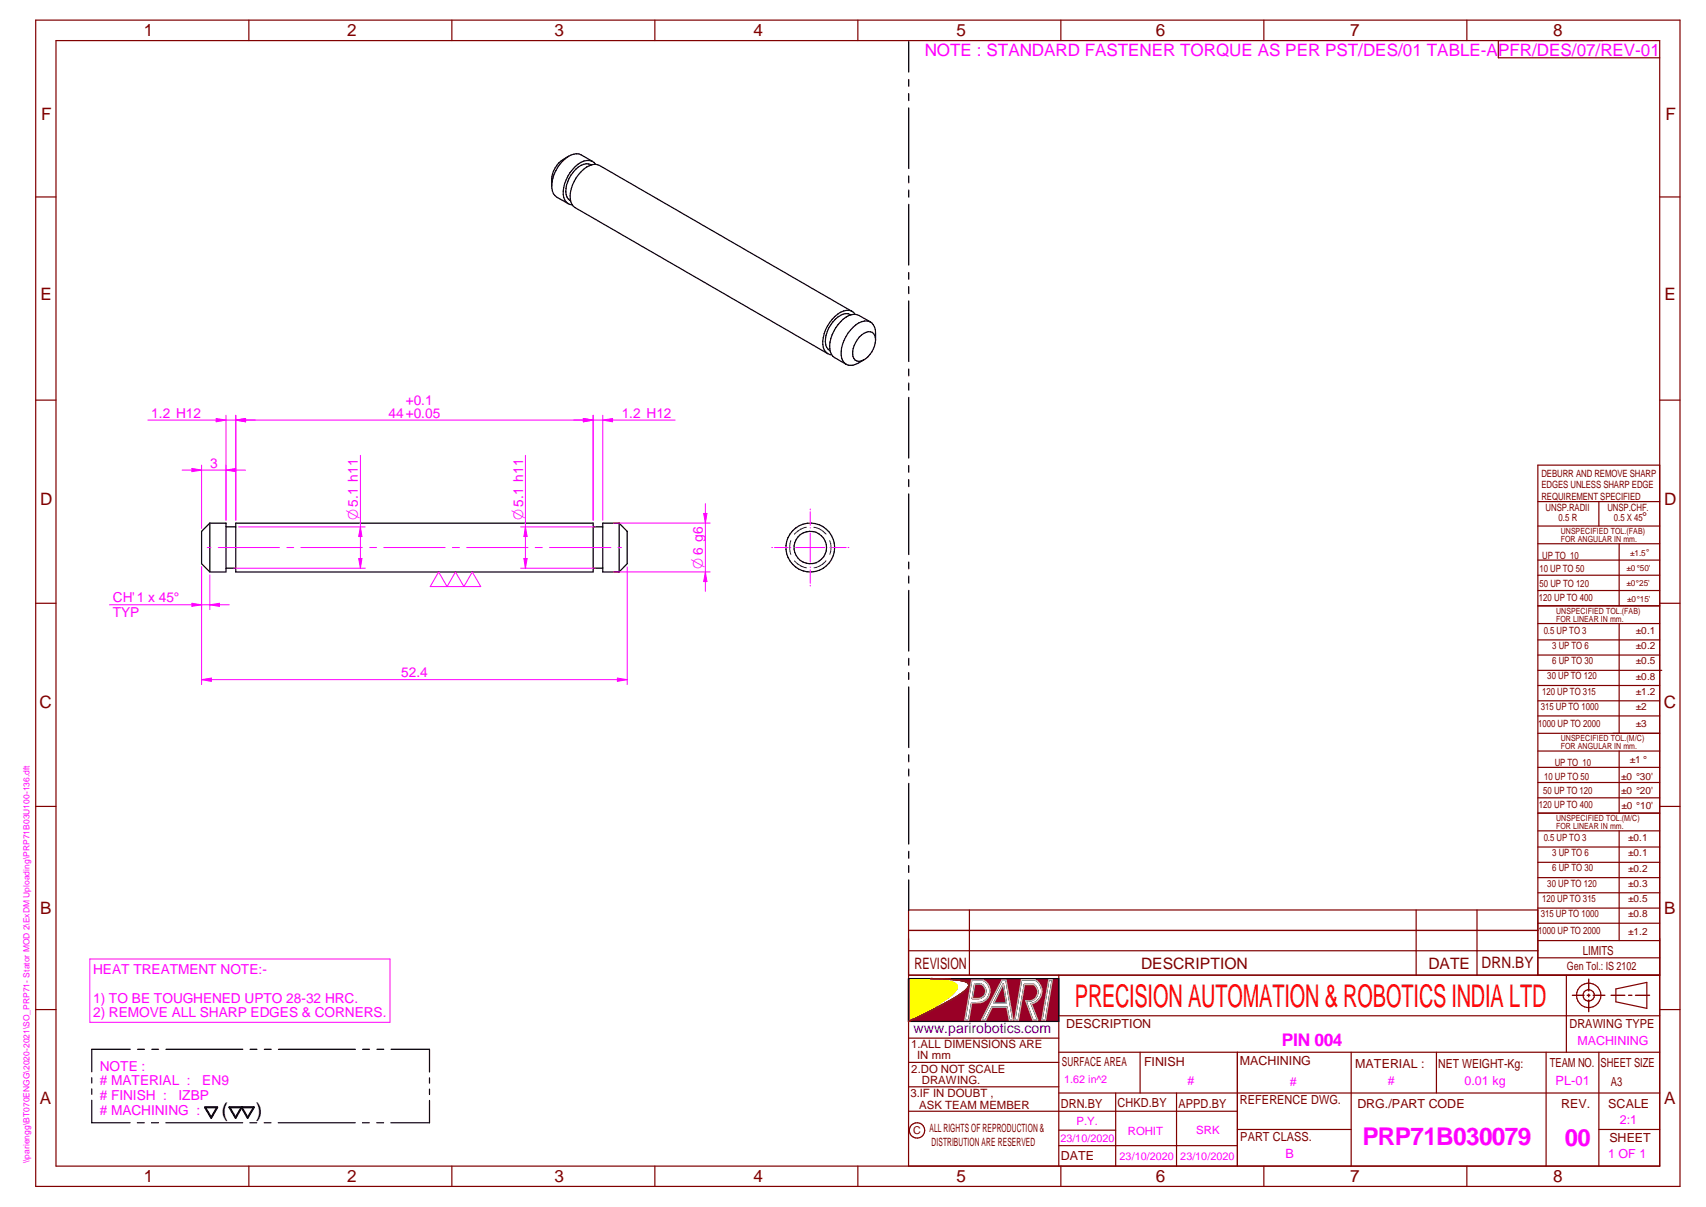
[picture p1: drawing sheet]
<svg xmlns="http://www.w3.org/2000/svg" width="420mm" height="297mm" viewBox="0 0 420 297" stroke-linecap="round" stroke-linejoin="round" font-family="sans-serif">
<g fill="none" stroke="#800000" stroke-width=".3">
<path d="M8.8 5h405v287h-405zM13.8 10h395v277h-395zM61.3 5v5M111.3 5v5M161.3 5v5M211.3 5v5M261.3 5v5M311.3 5v5M361.3 5v5M8.8 48.5h5M408.8 48.5h5M8.8 98.5h5"/>
<path d="M408.8 98.5h5M8.8 148.5h5M408.8 148.5h5M8.8 198.5h5M408.8 198.5h5M223.8 240h185M223.8 231v56M260.8 240v47M385.8 240v19M8.8 248.5h5M223.8 255.5h37M260.8 250h148"/>
<path d="M260.8 259h148M280.8 259v10M304.7 259v28M332.8 259v28M353.8 259v10M380.8 259v28M393.8 259v28M398 243.4l7.6-1.6v6.4l-7.6-1.7zM408.8 248.5h5M223.8 261.5h37M223.8 267.5h37M223.8 273.5h80.9"/>
<path d="M260.8 269h148M260.8 278.1h14M274.8 269v18M289.8 269v18M304.7 278h28.1M393.8 278h15M61.3 287v5M111.3 287v5M161.3 287v5M211.3 287v5M260.8 281.9h43.9M261.3 287v5"/>
<path d="M311.3 287v5M361.3 287v5"/>
<circle cx="391.3" cy="244.9" r="1.41"/>
<circle cx="391.3" cy="245" r="3"/>
<circle cx="225.9" cy="278.2" r="1.89"/>
</g>
<path d="M387.3 244.9h2.8M390.9 244.9h.7M391.3 241v2.9M391.3 244.6v.7M391.3 246.1v2.9M392.4 244.9h2.9M396.8 244.9h3.4M401.1 244.9h.8M402.8 244.9h3.5" fill="none" stroke="#800000" stroke-width=".34"/>
<path d="M239.3 241.2h2.8a2.94 2.94 0 0 1 1.7 3 2.94 2.94 0 0 1-2.2 2.5l-2.3 .1-.7 4.2h-1zM246.7 241.2h1.1l1.7 9.8h-.9l-.6-3.1h-3.7l-1.5 3.1h-1zM251.6 241.1h3.2a3.2 3.2 0 0 1 1.7 3.3 3.2 3.2 0 0 1-2.5 2.6l1.6 4h-1.2l-1.8-4.7a2.25 2.25 0 0 0 2.8-1.2 2.25 2.25 0 0 0-.8-2.8h-2.3l-1.5 8.7h-.9zM258.3 241.1h.9l-1.7 9.9h-.9z" fill="none" stroke="#991b1e" stroke-width=".34"/>
<path d="M240.1 242.1h1.4a1.85 1.85 0 0 1 1.2 2.1 1.85 1.85 0 0 1-1.7 1.5h-1.5z" fill-rule="evenodd" fill="#990026"/>
<path d="M240.1 242.1h1.4a1.85 1.85 0 0 1 1.2 2.1 1.85 1.85 0 0 1-1.7 1.5h-1.5z" fill="none" stroke="#991b1e" stroke-width=".34"/>
<path d="M247.1 242.2l.8 4.7h-3.2z" fill="#990026"/>
<path d="M247.1 242.2l.8 4.7h-3.2z" fill="none" stroke="#991b1e" stroke-width=".34"/>
<path d="M238.4 241.9l-.2-.1a28.1 28.1 0 0 0-8.9-1l5 .8a1.37 1.37 0 0 1 1.3 1.8l-1.3 1.5-1.8 1.4-8.7 5.1 10.6-5.4a11.3 11.3 0 0 0 4.1-3.1l.1-.6-.2-.4M239.3 241.2h2.8a2.94 2.94 0 0 1 1.7 3 2.94 2.94 0 0 1-2.2 2.5l-2.3 .1-.7 4.2h-1zM240.1 242.1h1.4a1.85 1.85 0 0 1 1.2 2.1 1.85 1.85 0 0 1-1.7 1.5h-1.5zM246.7 241.2h1.1l1.7 9.8h-.9l-.6-3.1h-3.7l-1.5 3.1h-1zM247.1 242.2l.8 4.7h-3.2zM251.6 241.1h3.2a3.2 3.2 0 0 1 1.7 3.3 3.2 3.2 0 0 1-2.5 2.6l1.6 4h-1.2l-1.8-4.7a2.25 2.25 0 0 0 2.8-1.2 2.25 2.25 0 0 0-.8-2.8h-2.3l-1.5 8.7h-.9zM258.3 241.1h.9l-1.7 9.9h-.9z" fill="none" stroke="#000" stroke-width=".34"/>
<g fill="#000">
<circle cx="235.4" cy="242.2" r=".17"/>
<circle cx="238.4" cy="241.9" r=".17"/>
</g>
<path d="M240.1 242.1h1.4a1.85 1.85 0 0 1 1.2 2.1 1.85 1.85 0 0 1-1.7 1.5h-1.5zM247.1 242.2l.8 4.7h-3.2z" fill="none" stroke="#c0c0c0" stroke-width=".34"/>
<path d="M223.8 240.8h5.5l4.1 .6a2.33 2.33 0 0 1 2.3 1.5l-.6 1.2-2.2 1.9-3.2 2-5.9 3.4z" fill-rule="evenodd" fill="#ff0"/>
<path d="M235.5 242.3l.2 .3v.6l-1.4 1.7-3.8 2.7-6.7 3.8" fill="none" stroke="#f1eb1f" stroke-width=".34"/>
<circle cx="235.5" cy="242.3" r=".17" fill="#f1eb1f"/>
<path d="M235.4 242.2l-1.1-.6-3.5-.6-1.5-.2h-5.5v10.6" fill="none" stroke="#f1eb1f" stroke-width=".34"/>
<path d="M229.3 240.8l4.3 .7 1.3 .4a1.06 1.06 0 0 1 .8 .7 1.06 1.06 0 0 1-.3 1.1l-1.6 1.6-2.8 1.9-7.2 4.2" fill="none" stroke="#ff0" stroke-width=".34"/>
<path d="M223.8 240.8v10.6" fill="none" stroke="#000" stroke-width=".34"/>
<path d="M223.8 240.8v10.6" fill="none" stroke="#000" stroke-width=".3"/>
<path d="M229.3 240.8l7.2 .5 1.8 .5 .3 .3v.5l-.4 .7-.8 .7-2.4 1.7-5.3 2.8-5.9 2.9h37v-10.6zM246.7 241.2h1.1l1.7 9.8h-.9l-.6-3.1h-3.7l-1.5 3.1h-1zM239.3 241.2h2.8a2.94 2.94 0 0 1 1.7 3 2.94 2.94 0 0 1-2.2 2.5l-2.3 .1-.7 4.2h-1zM251.6 241.1h3.2a3.2 3.2 0 0 1 1.7 3.3 3.2 3.2 0 0 1-2.5 2.6l1.6 4h-1.2l-1.8-4.7a2.25 2.25 0 0 0 2.8-1.2 2.25 2.25 0 0 0-.8-2.8h-2.3l-1.5 8.7h-.9zM258.3 241.1h.9l-1.7 9.9h-.9z" fill-rule="evenodd" fill="#990026"/>
<g fill="none" stroke="#000" stroke-width=".3">
<path d="M223.8 10.2v7.5M223.8 19.6v1.7M140.1 38.4a6.8 6.8 0 0 0-4.2 7.4M146 39.8l-2.9-1.7a3.6 3.6 0 0 0-3.8 .9 8.6 8.6 0 0 0-3.3 8l.3 .7 .8 .8 2.8 1.6M223.8 23v1.8M223.8 26.5v15M139.9 50.1l1 .3M145.6 40.6a3.6 3.6 0 0 0-4.4 1.7 6.4 6.4 0 0 0-1.6 6.2l.9 .9M146.7 40.4a2.8 2.8 0 0 0-4.3 0 9.1 9.1 0 0 0-3.6 8.2l.3 .6 .8 .9M223.8 43.3v1.7M223.8 46.8v1.7M223.8 50.3v14.9"/>
<path d="M209.5 77.5a2.56 2.56 0 0 0-3.1 .5 7.2 7.2 0 0 0-2.8 7.4l.8 .9M209.9 76.7l-62.3-36a3.8 3.8 0 0 0-4.5 1.5 7.8 7.8 0 0 0-2.3 8l.8 .9 62.3 35.9M210.6 77.3a2.5 2.5 0 0 0-3.6-.5 9 9 0 0 0-4.2 8.7l.2 .6 .9 .9M214.4 79.2l-2.8-1.6a3.8 3.8 0 0 0-4.6 1.6 7.8 7.8 0 0 0-2.2 8l.8 .8 2.8 1.7M223.8 67.1v1.6M223.8 70.5v1.8M223.8 74v15M203.9 87l.9 .3M211.6 83a2.99 2.99 0 0 1 3.2-1.2 2.88 2.88 0 0 1 .6 3.3 5.1 5.1 0 0 1-3.9 3.8 1.9 1.9 0 0 1-1.5-2.4 6.7 6.7 0 0 1 1.6-3.5zM212.8 88.5a5.5 5.5 0 0 1-3.9 1.4l-.5-.2M215.6 83.7a4.9 4.9 0 0 0-.9-4.2 3.2 3.2 0 0 0-3.9 .4 8.9 8.9 0 0 0-3.5 8.2l.2 .7 .9 .9M223.8 90.8v1.7"/>
<path d="M223.8 94.3v1.7M223.8 97.8v14.9M223.8 114.6v1.6M223.8 118v1.8M51.7 128.7h4v12.1h-4M51.7 128.7l-2.1 2.1v7.9l2.1 2.1M51.7 128.7v12.1M55.7 139.8h2.4M55.7 129.7h2.4M58.1 128.7h88v12.1h-88zM146.1 139.8h2.4M146.1 129.7h2.4"/>
<path d="M152.5 128.7h-4v12.1h4M152.5 128.7v12.1M152.5 128.7l2 2.1v7.9l-2 2.1M223.8 121.5v15M223.8 138.3v1.7M223.8 141.8v1.7M223.8 145.3v14.9M223.8 162v1.7M223.8 165.5v1.7M223.8 169v15M223.8 185.8v1.7M223.8 189.3v1.7"/>
<path d="M223.8 192.8v14.9M223.8 209.5v1.7M223.8 213v1.7M223.8 216.5v7.5M32.1 258.2h-9.5v5.6M33.9 258.2h1.7M37.4 258.2h1.7M40.9 258.2h18.9M61.6 258.2h1.7M65.1 258.2h1.7M68.6 258.2h18.9M89.3 258.2h1.7"/>
<path d="M92.8 258.2h1.7M96.3 258.2h9.5v5.6M223.8 240.8h37v10.6h-37M22.6 270.8v5.5h9.4M22.6 265.2v1.3M22.6 268v1.3M33.8 276.3h1.7M37.3 276.3h1.7M40.8 276.3h19M61.5 276.3h1.7M65.1 276.3h1.6M68.5 276.3h19"/>
<path d="M89.3 276.3h1.7M92.8 276.3h1.7M105.8 270.8v5.5h-9.5M105.8 265.3v1.3M105.8 268v1.4"/>
</g>
<g fill="none" stroke="#991b1e" stroke-width=".34">
<path d="M223.8 251.4l5.9-2.9 5.3-2.8-5.1 2.7zM229.3 240.8l5.6 .3zM234.8 241.1l2.9 .5M234.9 241.1l2.8 .5M236 245l-1 .7M236 245l-1.1 .7M237.5 243.9l-1.5 1.1M237.7 241.6h.2a.9 .9 0 0 1 .7 1M237.7 241.6l.8 .4 .1 .3M238.3 243.2l-.8 .7M238.4 243l-.1 .1M238.5 242.7l-.9 1.1"/>
<path d="M238.5 242.7v.2M238.6 242.5l-.1 .2"/>
</g>
<path d="M239.3 241.2h2.8a2.94 2.94 0 0 1 1.7 3 2.94 2.94 0 0 1-2.2 2.5l-2.3 .1-.7 4.2h-1zM246.7 241.2h1.1l1.7 9.8h-.9l-.6-3.1h-3.7l-1.5 3.1h-1zM251.6 241.1h3.2a3.2 3.2 0 0 1 1.7 3.3 3.2 3.2 0 0 1-2.5 2.6l1.6 4h-1.2l-1.8-4.7a2.25 2.25 0 0 0 2.8-1.2 2.25 2.25 0 0 0-.8-2.8h-2.3l-1.5 8.7h-.9zM258.3 241.1h.9l-1.7 9.9h-.9z" fill="none" stroke="#c0c0c0" stroke-width=".34"/>
<g fill="none" stroke="#800000" stroke-width=".3">
<path d="M394.7 10h-25.7v4.2h39.8M378.7 114.5h30.1v125.5h-30.1zM378.7 123.4h30.1M378.7 133.8h30.1M378.7 137.8h30.1M378.7 129.5h30.1M393.8 123.4v6.1M398.8 133.8v15.3M378.7 141.6h30.1M378.7 145.3h30.1M378.7 149.1h30.1M378.7 153.5h30.1"/>
<path d="M378.7 157.5h30.1M398.8 153.5v27M378.7 161.2h30.1M378.7 165h30.6M378.7 168.7h30.1M378.7 172.5h30.1M378.7 176.2h30.1M378.7 184.8h30.1M378.7 188.8h30.1M378.7 192.6h30.1M378.7 196.3h30.1M378.7 180.5h30.1"/>
<path d="M398.8 184.8v15.3M378.7 200.1h30.1M378.7 204.5h30.1M378.7 208.4h30.1M378.7 212.2h30.1M378.7 216h30.1M378.7 219.7h30.1M398.8 204.5v27M223.8 229h154.9M223.8 234h154.9M238.7 223.9v16M348.8 223.9v16"/>
<path d="M363.8 223.9v16M378.7 223.9h-154.9v16M378.7 223.5h30.1M378.7 227.2h30.1M378.7 231.5h30.1M378.7 235.7h30.1"/>
</g>
<g fill="none" stroke="#f0f" stroke-width=".25">
<path d="M47.3 115.3l2.3 .4-2.3 .4zM49.6 114.5v15.5M55.7 114.5v13.5M51 134.7h.9M53.8 134.7h15M70.6 134.7h1.7M74.1 134.7h15.1M91 134.7h1.7M94.5 134.7h15.1M111.4 134.7h1.7M114.9 134.7h15.1M131.8 134.7h1.8"/>
<path d="M135.3 134.7h15.1M152.2 134.7h.9"/>
</g>
<path d="M47.3 115.3l2.3 .4-2.3 .4z" fill="#f0f"/>
<path d="M55.7 115.7l2.4-.4v.8z" fill="none" stroke="#f0f" stroke-width=".25"/>
<path d="M55.7 115.7l2.4-.4v.8z" fill="#f0f"/>
<path d="M44.9 115.7h15.6M55.7 102.2v25.8M58.1 102.2v25.8M58.1 103.4l2.4-.4v.8z" fill="none" stroke="#f0f" stroke-width=".25"/>
<path d="M58.1 103.4l2.4-.4v.8z" fill="#f0f"/>
<path d="M53.2 103l2.5 .4-2.5 .4z" fill="none" stroke="#f0f" stroke-width=".25"/>
<path d="M53.2 103l2.5 .4-2.5 .4z" fill="#f0f"/>
<path d="M36.4 103.4h26.5M143.7 103l2.4 .4-2.4 .4zM146.1 102.2v25.8M148.5 102.2v25.8" fill="none" stroke="#f0f" stroke-width=".25"/>
<path d="M143.7 103l2.4 .4-2.4 .4z" fill="#f0f"/>
<path d="M148.5 103.4l2.4-.4v.8z" fill="none" stroke="#f0f" stroke-width=".25"/>
<path d="M148.5 103.4l2.4-.4v.8z" fill="#f0f"/>
<path d="M141.3 103.4h25M49.6 139.5v29M154.5 139.5v29M49.6 167.3l2.5-.4v.8z" fill="none" stroke="#f0f" stroke-width=".25"/>
<path d="M49.6 167.3l2.5-.4v.8z" fill="#f0f"/>
<path d="M152.1 166.9l2.4 .4-2.4 .4z" fill="none" stroke="#f0f" stroke-width=".25"/>
<path d="M152.1 166.9l2.4 .4-2.4 .4z" fill="#f0f"/>
<path d="M151.2 128.7h23.7M173.3 126.4h.8l-.4 2.3zM151.2 140.8h23.7M49.6 167.3h104.9" fill="none" stroke="#f0f" stroke-width=".25"/>
<path d="M173.3 126.4h.8l-.4 2.3z" fill="#f0f"/>
<path d="M173.7 140.8l.4 2.3h-.8z" fill="none" stroke="#f0f" stroke-width=".25"/>
<path d="M173.7 140.8l.4 2.3h-.8z" fill="#f0f"/>
<path d="M57.6 139.8h32.3M58.8 129.7h31.1M88.3 137.5h.8l-.3 2.3zM173.7 124v21.5" fill="none" stroke="#f0f" stroke-width=".25"/>
<path d="M88.3 137.5h.8l-.3 2.3z" fill="#f0f"/>
<path d="M88.8 129.7l.3 2.3h-.8z" fill="none" stroke="#f0f" stroke-width=".25"/>
<path d="M88.8 129.7l.3 2.3h-.8z" fill="#f0f"/>
<path d="M88.8 112.1v27.7M128.2 139.8h18.3M128.2 129.7h18.3M129 137.5h.8l-.4 2.3z" fill="none" stroke="#f0f" stroke-width=".25"/>
<path d="M129 137.5h.8l-.4 2.3z" fill="#f0f"/>
<path d="M129.4 129.7l.4 2.3h-.8z" fill="none" stroke="#f0f" stroke-width=".25"/>
<path d="M129.4 129.7l.4 2.3h-.8z" fill="#f0f"/>
<path d="M129.4 112.1v27.7M49.6 139.5v10.5M47.3 148.5l2.3 .3-2.3 .4zM51.7 141.5v8.5" fill="none" stroke="#f0f" stroke-width=".25"/>
<path d="M47.3 148.5l2.3 .3-2.3 .4z" fill="#f0f"/>
<path d="M51.7 148.8l2.3-.3v.7z" fill="none" stroke="#f0f" stroke-width=".25"/>
<path d="M51.7 148.8l2.3-.3v.7z" fill="#f0f"/>
<g fill="none" stroke="#f0f" stroke-width=".25">
<path d="M58.1 102.2v25.8M58.1 103.4l2.4-.4v.8zM146.1 102.2v25.8M190.1 134.7h.2M190.7 134.7h3.4M194.6 134.7h.2M195.9 134.7h7.2M199.5 125.3v.2M199.5 125.9v3.4M199.5 129.8v.2M199.5 131.1v7.2M199.5 139.5v.2"/>
<path d="M204.4 134.7h.1M205 134.7h3.4M208.9 134.7h.2M27 148.8h29.5M199.5 140.2v3.4M199.5 144v.2"/>
</g>
<path d="M50.5 272.5h3l-1.5 2.6zM56.5 272.5h6l-1.5 2.6-1.5-2.6-1.5 2.6z" fill="none" stroke="#000" stroke-width=".51"/>
<path d="M194.8 133.1a5.1 5.1 0 0 0 0 3.4M195.7 138a5 5 0 0 0 3 1.7M198.6 129.8a4.9 4.9 0 0 0-2.9 1.7M200.4 129.8a4.7 4.7 0 0 1 3 1.6M203.4 138a4.7 4.7 0 0 1-2.9 1.7M204.3 133a4.8 4.8 0 0 1 .1 3.4" fill="none" stroke="#008000" stroke-width=".25"/>
<g fill="none" stroke="#000" stroke-width=".3">
<circle cx="199.6" cy="134.8" r="6"/>
<circle cx="199.6" cy="134.7" r="4"/>
</g>
<path d="M58.1 103.4l2.4-.4v.8z" fill="#f0f"/>
<path d="M143.7 103l2.4 .4-2.4 .4z" fill="none" stroke="#f0f" stroke-width=".25"/>
<path d="M143.7 103l2.4 .4-2.4 .4z" fill="#f0f"/>
<path d="M58.1 103.4h88M108 140.8l2.1 3.6 2.1-3.6 2 3.6 2.1-3.6 2.1 3.6h-12.5zM22.1 236h73.9v15.6h-73.9z" fill="none" stroke="#f0f" stroke-width=".25"/>
<text font-size="7.7" fill="#f00" x="264.7" y="247.9">PRECISION AUTOMATION &amp; ROBOTICS INDIA LTD</text>
<text font-size="6" fill="#f0f" x="335.5" y="281.7">PRP71B030079</text>
<text font-size="5.9" fill="#f0f" x="385.4" y="282.1">00</text>
<g font-size="4.9">
<text x="54.6" y="274.8">(</text>
<text x="63" y="274.8">)</text>
</g>
<text font-size="4.3" fill="#f0f" x="315.7" y="257.4">PIN 004</text>
<g font-size="4.2" fill="#800000">
<text x="35.4" y="9">1</text>
<text x="85.5" y="8.9">2</text>
<text x="136.6" y="9">3</text>
<text x="185.6" y="9">4</text>
<text x="235.6" y="9">5</text>
<text x="284.6" y="8.8">6</text>
<text x="332.6" y="9">7</text>
<text x="382.6" y="9">8</text>
<text x="10.1" y="29.6">F</text>
<text x="410.2" y="29.6">F</text>
<text x="9.9" y="73.9">E</text>
<text x="409.9" y="73.9">E</text>
<text x="9.9" y="124.2">D</text>
<text x="409.9" y="124.2">D</text>
<text x="9.7" y="174.3">C</text>
<text x="409.7" y="174.3">C</text>
<text x="9.9" y="225">B</text>
<text x="409.8" y="225">B</text>
<text x="9.8" y="271.7">A</text>
<text x="409.8" y="271.7">A</text>
<text x="35.4" y="291">1</text>
<text x="85.5" y="290.9">2</text>
<text x="136.6" y="291">3</text>
<text x="185.6" y="291">4</text>
<text x="235.6" y="291">5</text>
<text x="284.6" y="290.8">6</text>
<text x="332.6" y="291">7</text>
<text x="382.6" y="291">8</text>
</g>
<g font-size="4.2" fill="#f0f">
<text x="227.7" y="13.8">NOTE : STANDARD FASTENER TORQUE AS PER PST/DES/01 TABLE-A</text>
<text x="369" y="13.7">PFR/DES/07/REV-01</text>
</g>
<g font-size="3.9" fill="#800000">
<text x="225.2" y="238.6">REVISION</text>
<text x="281" y="238.6">DESCRIPTION</text>
<text x="351.8" y="238.4">DATE</text>
<text x="364.9" y="238.3">DRN.BY</text>
</g>
<g font-size="3.7" fill="#f0f">
<text x="88.2" y="127.9" transform="rotate(-90 88.2 127.9)">O5.1 h11</text>
<text x="128.8" y="127.9" transform="rotate(-90 128.8 127.9)">O5.1 h11</text>
<text x="173.1" y="139.9" transform="rotate(-90 173.1 139.9)">O6 g6</text>
</g>
<text font-size="3.5" fill="#00f" x="224.9" y="254.3">www.parirobotics.com</text>
<g font-size="3.4" fill="#f0f">
<text x="99.9" y="99.7">+0.1</text>
<text x="37.2" y="102.8">1.2 H12</text>
<text x="95.7" y="102.8">44+0.05</text>
<text x="153.1" y="102.8">1.2 H12</text>
<text x="51.7" y="115.1">3</text>
<text x="27.8" y="148.3">CH'1 x 45°</text>
<text x="27.8" y="151.8">TYP</text>
<text x="98.8" y="166.7">52.4</text>
<text x="22.9" y="239.6">HEAT TREATMENT NOTE:-</text>
<text x="22.9" y="246.8">1) TO BE TOUGHENED UPTO 28-32 HRC.</text>
<text x="22.9" y="250.4">2) REMOVE ALL SHARP EDGES &amp; CORNERS.</text>
<text x="24.6" y="263.5">NOTE :</text>
<text x="24.6" y="267.1"># MATERIAL :</text>
<text x="49.8" y="267.1">EN9</text>
<text x="24.6" y="270.7"># FINISH :</text>
<text x="24.6" y="274.3"># MACHINING :</text>
<text x="44" y="270.7">IZBP</text>
</g>
<g font-size="3.1" fill="#800000">
<text x="404.4" y="128.3">°</text>
<text x="389.8" y="234.9">LIMITS</text>
<text x="262.6" y="253">DESCRIPTION</text>
<text x="386.5" y="253">DRAWING TYPE</text>
<text x="261.5" y="262.3">SURFACE AREA</text>
<text x="281.8" y="262.3">FINISH</text>
<text x="305.4" y="262.2">MACHINING</text>
<text x="333.8" y="262.8">MATERIAL :</text>
<text x="354.2" y="262.7">NET WEIGHT-Kg:</text>
<text x="381.7" y="262.6">TEAM NO.</text>
<text x="394.2" y="262.6">SHEET SIZE</text>
<text x="396.7" y="267.4">A3</text>
<text x="261.3" y="272.6">DRN.BY</text>
<text x="275.2" y="272.5">CHKD.BY</text>
<text x="290.3" y="272.7">APPD.BY</text>
<text x="305.4" y="271.8">REFERENCE DWG.</text>
<text x="334.3" y="272.8">DRG./PART CODE</text>
<text x="384.5" y="272.7">REV.</text>
<text x="396.1" y="272.6">SCALE</text>
<text x="305.5" y="280.8">PART CLASS.</text>
<text x="396.4" y="281.1">SHEET</text>
<text x="261.3" y="285.6">DATE</text>
</g>
<g font-size="3.1" fill="#f0f">
<text x="388.5" y="257.1">MACHINING</text>
<text x="292.4" y="267">#</text>
<text x="317.7" y="267.2">#</text>
<text x="341.8" y="267.1">#</text>
<text x="360.7" y="267">0.01 kg</text>
<text x="383.1" y="267.1">PL-01</text>
<text x="398.9" y="276.5">2:1</text>
<text x="316.6" y="284.9">B</text>
<text x="396.1" y="284.9">1 OF 1</text>
</g>
<g font-size="2.8" fill="#800000">
<text x="385.9" y="238.7">Gen Tol.: IS 2102</text>
<text x="224.4" y="257.9">1.ALL DIMENSIONS ARE</text>
<text x="224.4" y="264">2.DO NOT SCALE</text>
<text x="225.9" y="260.7">IN mm</text>
<text x="227.1" y="266.8">DRAWING.</text>
<text x="224.2" y="270">3.IF IN DOUBT ,</text>
<text x="226.4" y="272.8">ASK TEAM MEMBER</text>
<text x="228.9" y="278.7">ALL RIGHTS OF REPRODUCTION &amp;</text>
<text x="229.4" y="282.1">DISTRIBUTION ARE RESERVED</text>
</g>
<g font-size="2.8" fill="#f0f">
<text x="265.1" y="276.8">P.Y.</text>
<text x="277.8" y="279.2">ROHIT</text>
<text x="294.6" y="279.1">SRK</text>
</g>
<g font-size="2.7" fill="#f0f">
<text x="262.1" y="266.5">1.62 in^2</text>
<text x="261.1" y="281">23/10/2020</text>
<text x="275.7" y="285.5">23/10/2020</text>
<text x="290.7" y="285.5">23/10/2020</text>
</g>
<text font-size="2.7" fill="#800000" x="224.9" y="279.2">C</text>
<g font-size="2.5" fill="#800000">
<text x="379.6" y="117.4">DEBURR AND REMOVE SHARP</text>
<text x="379.6" y="120.2">EDGES UNLESS SHARP EDGE</text>
<text x="379.6" y="123">REQUIREMENT SPECIFIED</text>
<text x="380.7" y="125.9">UNSP.RADII</text>
<text x="395.9" y="125.8">UNSP.CHF.</text>
<text x="383.9" y="128.3">0.5 R</text>
<text x="397.5" y="128.2">0.5 X 45</text>
<text x="379.8" y="137.5">UP TO 10</text>
<text x="379.1" y="140.9">10 UP TO 50</text>
<text x="379" y="147.9">120 UP TO 400</text>
<text x="379.2" y="144.4">50 UP TO 120</text>
<text x="380.2" y="155.9">0.5 UP TO 3</text>
<text x="402.9" y="156">±0.1</text>
<text x="382.3" y="159.7">3 UP TO 6</text>
<text x="402.9" y="159.7">±0.2</text>
<text x="381.1" y="167.2">30 UP TO 120</text>
<text x="382.3" y="163.4">6 UP TO 30</text>
<text x="402.9" y="163.5">±0.5</text>
<text x="402.9" y="167.3">±0.8</text>
<text x="379.8" y="170.9">120 UP TO 315</text>
<text x="402.9" y="171">±1.2</text>
<text x="378.8" y="178.9">1000 UP TO 2000</text>
<text x="379.5" y="174.7">315 UP TO 1000</text>
<text x="402.9" y="174.8">±2</text>
<text x="402.9" y="179">±3</text>
<text x="380.3" y="192">10 UP TO 50</text>
<text x="382.9" y="188.6">UP TO 10</text>
<text x="399.3" y="191.9">±0 °30'</text>
<text x="401.4" y="187.7">±1 °</text>
<text x="380.1" y="195.4">50 UP TO 120</text>
<text x="399.3" y="195.3">±0 °20'</text>
<text x="379" y="198.9">120 UP TO 400</text>
<text x="399.3" y="199.1">±0 °10'</text>
<text x="380.2" y="206.9">0.5 UP TO 3</text>
<text x="401" y="207">±0.1</text>
<text x="382.3" y="210.7">3 UP TO 6</text>
<text x="382.3" y="214.4">6 UP TO 30</text>
<text x="401" y="210.7">±0.1</text>
<text x="401" y="214.5">±0.2</text>
<text x="379.8" y="222">120 UP TO 315</text>
<text x="381.1" y="218.2">30 UP TO 120</text>
<text x="401" y="218.2">±0.3</text>
<text x="401" y="222">±0.5</text>
<text x="379.5" y="225.7">315 UP TO 1000</text>
<text x="401" y="225.8">±0.8</text>
<text x="378.8" y="230">1000 UP TO 2000</text>
<text x="401" y="230">±1.2</text>
</g>
<g font-size="2.1" fill="#800000">
<text x="384.4" y="131.3">UNSPECIFIED TOL.(FAB)</text>
<text x="384.4" y="133.4">FOR ANGULAR IN mm.</text>
<text x="401.5" y="136.9">±1.5°</text>
<text x="400.5" y="140.6">±0 °50'</text>
<text x="400.6" y="144.3">±0°25'</text>
<text x="400.7" y="148">±0°15'</text>
<text x="383.2" y="151">UNSPECIFIED TOL.(FAB)</text>
<text x="383.2" y="153.1">FOR LINEAR IN mm.</text>
<text x="384.4" y="182.3">UNSPECIFIED TOL.(M/C)</text>
<text x="384.4" y="184.4">FOR ANGULAR IN mm.</text>
<text x="383.2" y="202">UNSPECIFIED TOL.(M/C)</text>
<text x="383.2" y="204.1">FOR LINEAR IN mm.</text>
</g>
<text font-size="2.1" fill="#f0f" x="7.2" y="286.3" transform="rotate(-90 7.2 286.3)">\\pariengg\BT070ENGG\2020-2021\SO_PRP71- Stator MOD 2\ExDM Uploading\PRP71B03U100-136.dft</text>
</svg>
